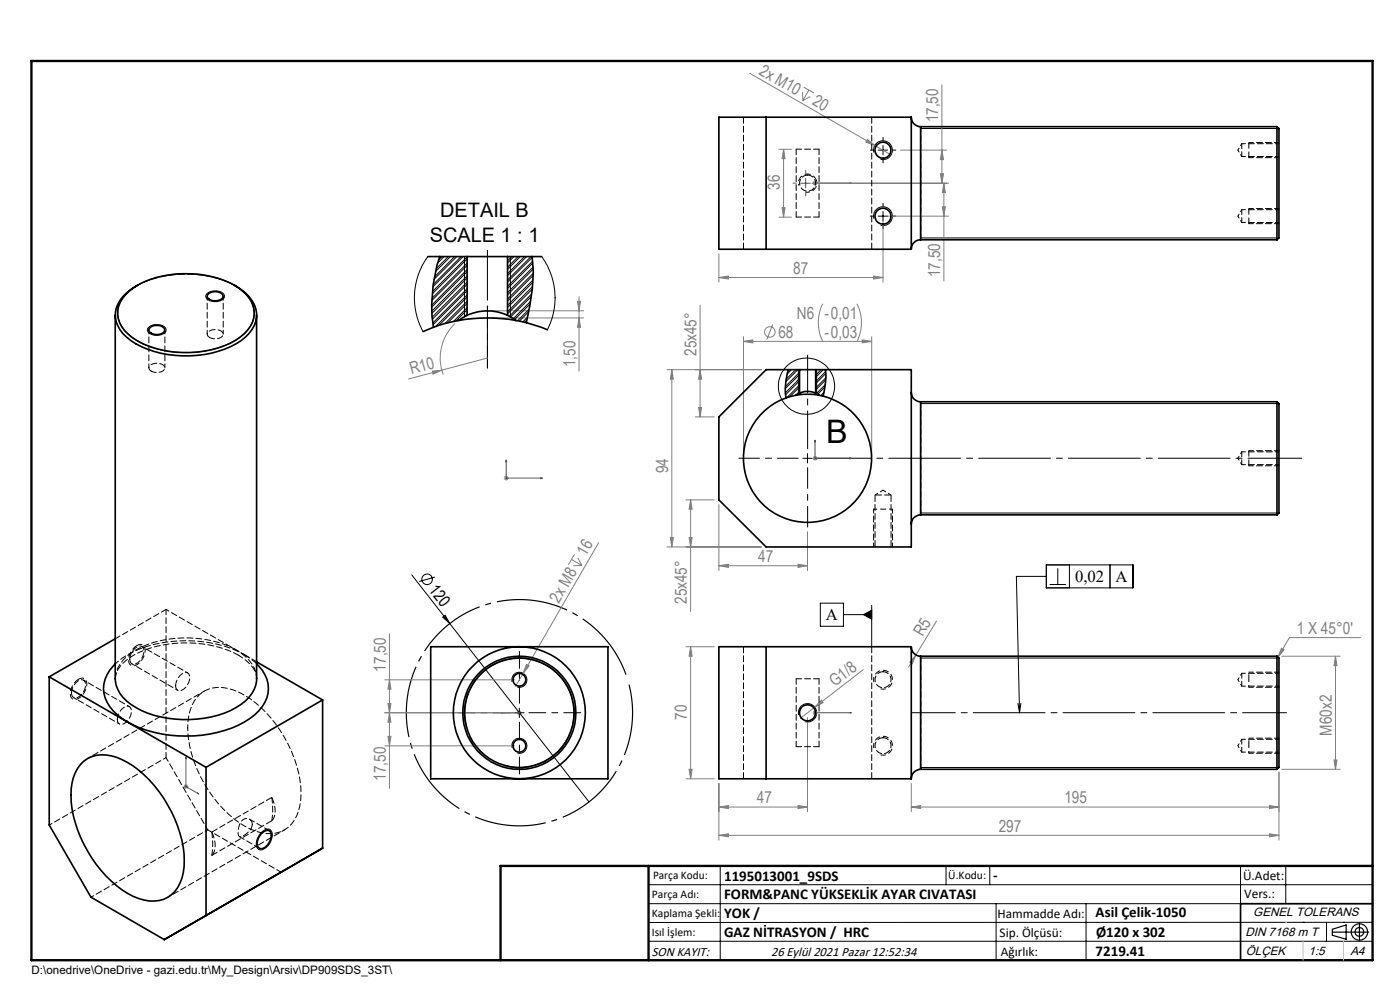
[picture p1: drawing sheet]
<svg xmlns="http://www.w3.org/2000/svg" width="297mm" height="210mm" viewBox="0 0 297 210" stroke-linecap="round" stroke-linejoin="round" font-family="sans-serif">
<g fill="none" stroke="#000" stroke-width=".21">
<path d="M185.4 32.4a2 2 0 0 1 1.7-2.5 2 2 0 0 1 2.2 2.1 2 2 0 0 1-2.5 1.8M186.3 31.8h2M187.3 30.9v2M195.3 27.3h76M98.5 54.4v12.8M108.3 54.4v12.8M185.4 46.4a2 2 0 0 1 1.7-2.5 2 2 0 0 1 2.2 2.1 2 2 0 0 1-2.5 1.8M186.3 45.9h2M187.3 44.9v2M195.3 50.5h76M26.8 62.3a18.4 18.4 0 0 1 12.9-4.2 17.5 17.5 0 0 1 12.5 4.4 5.5 5.5 0 0 1-.6 8.4 19.3 19.3 0 0 1-13.1 3.9 18.4 18.4 0 0 1-11.4-4 5.5 5.5 0 0 1-.3-8.5zM31.5 69.5a2.79 2.79 0 0 1 3.6 .1 .99 .99 0 0 1-.9 1.4 2.69 2.69 0 0 1-2.8-.6l-.1-.7z"/>
<path d="M43.9 62.3a2.79 2.79 0 0 1 3.6 .1 .98 .98 0 0 1-.9 1.4 2.69 2.69 0 0 1-2.8-.6l-.2-.3zM169.4 78.4v5.1M173.2 78.4v5.1M170.3 97.2h2M171.3 96.2v2M195.3 85.6h76M195.3 108.8h76M222 119.8h18.3v4.9h-18.3zM226.9 119.8v4.9M235.5 119.8v4.9M87.3 121.9l8.1 10.4M92.3 122.4l-3.4 1"/>
<path d="M93.9 130.9l.5-.4 1 1.8zM95.4 132.3l29.6 37.8M174 127.9h4.9v4.9h-4.9zM178.9 130.4h6M183.2 130.4l1.7-1v2zM184.9 128.4v8.8M195.3 139.6h76M222 122.3h-6.4l.7 28.9M222.7 124h3.4M224.4 120.5v3.5M99 154.2a11.6 11.6 0 0 1 10.2-14.5 11.6 11.6 0 0 1 12.5 12.5 11.6 11.6 0 0 1-14.5 10.2M108.6 158.6a1.59 1.59 0 0 1 1.4-2 1.59 1.59 0 0 1 1.7 1.7 1.59 1.59 0 0 1-2 1.4"/>
<path d="M108.6 144.6a1.6 1.6 0 0 1 1.4-2 1.6 1.6 0 0 1 1.8 1.8 1.6 1.6 0 0 1-2.1 1.4M109.2 151.2h2M110.2 150.2v2M169.4 151.7a1.94 1.94 0 0 1 1.7-2.4 1.94 1.94 0 0 1 2.1 2.1 1.94 1.94 0 0 1-2.4 1.7M215.9 149.2l.4 2M216.6 149.2l-.3 2M55.6 176.4a1.25 1.25 0 0 1 1.9-.2 3.1 3.1 0 0 1-2.3 4.1 1.02 1.02 0 0 1-.8-1.2 3.6 3.6 0 0 1 1.2-2.7zM195.3 162.8h76M137.6 187.7h153.6M137.6 191.7h153.6M137.6 199.7h153.6M152.8 183.7v20"/>
<path d="M200.7 183.7v4M210 183.7v4M211.3 191.7v12M230.4 191.7v12M263.2 183.7v20M272.8 183.7v8M276.4 195.6h.1M281.4 195.6v4.1M285 195.6h.1M291.2 195.6l-153.6 .1"/>
<circle cx="171.1" cy="81.9" r="6"/>
<circle cx="90.6" cy="122.9" r="1.12"/>
</g>
<g fill="none" stroke="#808080" stroke-width=".21">
<path d="M159.1 15.5l26.5 15.4M170.3 19.5v1.8M170.5 18.5l2.2 1.2M171.6 19.1l-1.3 2.2M199.8 18v20.9M165.2 31.7h2.7M166.2 31.7v14.4M166.2 31.7l.3 1.9h-.6zM171.9 20.5l-1.6 .8M172.3 38.9h28.9M172.5 38.5l.8 .7M172.9 38.4v1"/>
<path d="M173.3 38.5l-.8 .7M184 29.6l1.6 1.3-1.9-.7zM185.6 30.9l3.5 2M191 31.8h9.8M199.5 36.9h.7l-.4 2zM199.8 31.8l.4 2.1h-.7zM200.2 38.9v20.7M200.2 38.9l.4 1.9h-.7zM152.5 58.9l2-.3v.6zM152.5 53.9v6M152.5 58.9h34.8M165.2 46.1h2.7"/>
<path d="M165.9 44.1h.6l-.3 2zM185.3 58.6l2 .3-2 .3zM187.3 46.9v13M188.3 45.9h12.9M199.9 43.9h.7l-.4 2zM91.7 78.7l2-.2-1.8 .9zM93.7 78.5l-7 1.9M96.6 68.6a10.1 10.1 0 0 0-2.5 10.9M103.4 75.9l-9.7 2.6M104.4 65.9h19.4M104.4 67.4h19.4M122.5 63.9h.7l-.4 2z"/>
<path d="M122.8 62.9v15.8M122.8 67.4l.4 2h-.7zM141.5 78.4h20M142.5 78.4v37.6M142.5 78.4l.3 2h-.6zM148.5 64.7v23.7M148.5 78.4l.3 2h-.6zM157.7 72.4l2-.3v.6zM157.7 71.4v24.8M157.7 72.4h27.2M163.9 68.8l-1.2 3.2M174.6 64.4a8.8 8.8 0 0 0 0 8"/>
<path d="M181.8 64.4a8.8 8.8 0 0 1 0 8M182.9 72.1l2 .3-2 .3zM184.9 71.4v24.8M147.5 88.4h4M148.2 86.4h.6l-.3 2zM172.4 97.2h1M172.5 96.9l.8 .7M172.9 96.7v1M173.3 96.9l-.8 .7M106.9 101.4h1M107 101.1l.7 .7M107.4 100.9v1"/>
<path d="M107.7 101.1l-.7 .7M121.2 118.7l2.2 1.2M121.9 117.6l-1.3 2.2M122.6 118.3l.8 1.6M123.4 119.9l-1.8 .1M127 115.1l-16 27.7M141.5 116h20M142.2 114h.6l-.3 2zM145.5 106h6M146.2 114h.6l-.3 2zM146.5 106v23.7M146.5 106l.3 2h-.6z"/>
<path d="M152.5 107v14M169.3 119.7l2 .3-2 .4zM171.3 112.8v8.2M82.6 134.4v32.8M145.5 137.2h6M146.5 137.2l.3 2h-.6zM146.5 137.2v28M152.5 120l2-.3v.7zM152.5 120h18.8M194.3 138.9l-.8 1.9-.5-.3zM194.3 138.9l-1.5 2.6M198.7 131.7l-4.4 7.2"/>
<path d="M271.9 137.5l.5 .3-1.3 1.6zM271.9 139.2h12.4M283.3 139.2l.3 2h-.6zM283.3 139.2v24M288.6 135.2h-15.1l-2.4 4.2M81.6 151.2h27.6M81.6 144.2h27.6M81.6 158.2h27.6M82.3 149.2h.6l-.3 2zM82.3 156.2h.6l-.3 2zM82.6 144.2l.3 2h-.6zM82.6 151.2l.3 2h-.6z"/>
<path d="M109.7 151.2h1M109.8 150.8l.7 .7M110.2 150.7v1M110.5 150.8l-.7 .7M111 142.8l-1.6 2.8M111.7 140.9l.6 .3-1.3 1.6zM171.3 152.2v20M172.4 151.2h1M172.5 150.8l.8 .7M172.9 150l-3.1 2.4M172.9 150.7v1M173.3 150.8l-.8 .7"/>
<path d="M174.2 148.5l.4 .5-1.7 1zM183.1 142.1l-10.2 7.9M38.9 166.9h1M39.1 166.5l.7 .7M39.4 166.4v.9M39.8 166.5l-.7 .7M145.5 165.2h6M146.2 163.2h.6l-.3 2zM152.5 177.2l2-.3v.6zM152.5 171.2l2-.3v.6zM152.5 166.2v12M152.5 177.2h118.8"/>
<path d="M152.5 171.2h18.8M169.3 170.9l2 .3-2 .3zM193.3 171.2l2-.3v.6zM193.3 171.2h78M193.3 166.2v6M269.3 176.9l2 .3-2 .3zM269.3 170.9l2 .3-2 .3zM271.3 163.8v14.4M271.9 163.2h12.4M283 161.2h.6l-.3 2z"/>
<circle cx="163.3" cy="70.4" r="1.12"/>
</g>
<g fill="none" stroke="#000" stroke-width=".25">
<path d="M195.3 26.9v24M195.3 85.2v24M195.3 139.2v24M282.6 197.7h7.8M282.6 197.1l3-.9v3l-3-.8zM288.4 195.8v3.8M106.2 203.7h185"/>
<circle cx="288.4" cy="197.7" r="1.74"/>
<circle cx="288.4" cy="197.7" r=".93"/>
</g>
<path d="M29 136.9a3.4 3.4 0 0 0-1.5 4 1.25 1.25 0 0 0 2-.2 3.3 3.3 0 0 0 1.1-3.6 1.09 1.09 0 0 0-1.6-.2M16.7 144.1a3.4 3.4 0 0 0-1.6 3.9 1.25 1.25 0 0 0 2-.2 3.3 3.3 0 0 0 1.1-3.6 1.09 1.09 0 0 0-1.5-.1" fill="none" stroke="#000" stroke-width=".21" stroke-dasharray="1.3 .6" stroke-dashoffset=".1" stroke-linecap="butt"/>
<path d="M186.8 146.1a2 2 0 0 0 2.5-1.7 2 2 0 0 0-2.1-2.2 2 2 0 0 0-1.8 2.5M186.8 160.1a2 2 0 0 0 2.5-1.7 2 2 0 0 0-2.1-2.2 2 2 0 0 0-1.8 2.5" fill="none" stroke="#000" stroke-width=".21" stroke-dasharray="1.3 .6" stroke-dashoffset=".2" stroke-linecap="butt"/>
<path d="M185.4 108h3.9M264.9 157.7v-1.1M264.9 143.7v-1.1" fill="none" stroke="#000" stroke-width=".21" stroke-dasharray="1.3 .6" stroke-dashoffset=".6" stroke-linecap="butt"/>
<path d="M264.9 159.8v-1.6M264.9 145.8v-1.6" fill="none" stroke="#000" stroke-width=".21" stroke-dasharray="1.3 .6" stroke-dashoffset=".8" stroke-linecap="butt"/>
<path d="M264.9 33.4v-3.2M264.9 47.4v-3.2M264.9 98.7v-3.1" fill="none" stroke="#000" stroke-width=".21" stroke-dasharray="1.3 .6" stroke-linecap="butt"/>
<path d="M173 39.8a1.95 1.95 0 0 0 0-1.9" fill="none" stroke="#000" stroke-width=".21" stroke-dasharray="1.3 .6" stroke-dashoffset="1" stroke-linecap="butt"/>
<path d="M169.6 37.9l-.2 .7 .1 .7" fill="none" stroke="#000" stroke-width=".21" stroke-dasharray="1.3 .6" stroke-dashoffset=".7" stroke-linecap="butt"/>
<path d="M173 37.9a1.95 1.95 0 0 0-3.4 0" fill="none" stroke="#000" stroke-width=".21" stroke-dasharray="1.3 .6" stroke-dashoffset=".5" stroke-linecap="butt"/>
<path d="M170.8 40.7a1.95 1.95 0 0 0 2.2-.9" fill="none" stroke="#000" stroke-width=".21" stroke-dasharray="1.3 .6" stroke-dashoffset=".3" stroke-linecap="butt"/>
<path d="M133.1 144.2a24 24 0 0 0-40.1-9.7 24 24 0 0 0 10.9 39.8 24 24 0 0 0 29.6-28.8l-.4-1.3" fill="none" stroke="#000" stroke-width=".25" stroke-dasharray="15.2 1.3 1.3 1.3" stroke-dashoffset="-1.1" stroke-linecap="butt"/>
<g fill="none" stroke="#00f" stroke-width=".21">
<path d="M172.8 38.9h.2zM172.9 38.9h.1M172.9 38.9h7.7M180.6 38.9h-.4h.4M107.4 97.6l.1 .4h-.2zM107.4 97.6v3.8h7.7M172.9 93.4l.1 .4h-.2zM172.9 93.4v3.8h7.7M180.2 97.1l.4 .1-.4 .1zM114.7 101.3l.4 .1-.4 .1zM106.3 151.2h3.9M106.3 151.2h.4h-.4"/>
<path d="M110.1 151.2h.2zM110.2 151.2h.1M172.8 151.2h.2zM172.9 151.2h7.7M172.9 151.2h.1M180.6 151.2h-.4h.4M39.4 160.6l.1 .3h-.1zM39.4 160.6v6.3l2.8 1.5M41.9 168.2l.3 .2-.3-.1z"/>
</g>
<path d="M108.2 151.2h-11M110.2 149.2v-11M110.2 153.2v11M112.2 151.2h11" fill="none" stroke="#000" stroke-width=".21" stroke-dasharray="15.2 1.3 1.3 1.3" stroke-dashoffset="11.6"/>
<path d="M264.9 33.4h6.4M271.3 30.2h-6.4M264.9 47.4h6.4M271.3 44.2h-6.4M264.9 98.8h6.4M271.3 95.6h-6.4M264.9 159.8h6.4M264.9 145.8h6.4M271.3 156.6h-6.4M271.3 142.6h-6.4" fill="none" stroke="#000" stroke-width=".21" stroke-dasharray="1.3 .6" stroke-dashoffset=".3"/>
<path d="M264.9 33.4h.1M264.9 47.4h.1M264.9 98.8v-.1M185.3 108h.1M264.9 158.2v-.5M264.9 144.2v-.5" fill="none" stroke="#000" stroke-width=".21" stroke-dasharray="1.3 .6"/>
<path d="M185.3 108v8M189.3 116v-8" fill="none" stroke="#000" stroke-width=".21" stroke-dasharray="1.3 .6" stroke-dashoffset=".4"/>
<path d="M103.4 78.1v-25" fill="none" stroke="#000" stroke-width=".21" stroke-dasharray="15.2 1.3 1.3 1.3" stroke-dashoffset="4.7"/>
<path d="M103.4 78.1v-13.2" fill="none" stroke="#000" stroke-width=".21" stroke-dasharray="15.2 1.3 1.3 1.3" stroke-dashoffset="10.6"/>
<path d="M185.3 31.8h-.7M187.3 29.8v-.7M187.3 33.8v.7M189.3 31.8h.7M185.3 45.8h-.7M187.3 43.8v-.7M187.3 47.8v.7M189.3 45.8h.7" fill="none" stroke="#000" stroke-width=".21" stroke-dasharray="15.2 1.3 1.3 1.3"/>
<path d="M171.3 95.2v-19.9" fill="none" stroke="#000" stroke-width=".21" stroke-dasharray="15.2 1.3 1.3 1.3" stroke-dashoffset="7.2"/>
<path d="M169.3 97.2h-12.6M171.3 99.2v12.6" fill="none" stroke="#000" stroke-width=".21" stroke-dasharray="15.2 1.3 1.3 1.3" stroke-dashoffset="10.8"/>
<path d="M173.3 97.2h102.9" fill="none" stroke="#000" stroke-width=".21" stroke-dasharray="15.2 1.3 1.3 1.3" stroke-dashoffset="3.8"/>
<path d="M168.9 38.8h-.7M170.9 36.8v-.7M172.9 38.8h.7M170.9 40.8v.7" fill="none" stroke="#808000" stroke-width=".21" stroke-dasharray="15.2 1.3 1.3 1.3"/>
<path d="M169.9 38.9h2M170.9 37.8v2.1" fill="none" stroke="#808000" stroke-width=".21"/>
<path d="M272.9 151.2h-79.6" fill="none" stroke="#000" stroke-width=".21" stroke-dasharray="15.2 1.3 1.3 1.3" stroke-dashoffset="5.9"/>
<path d="M291.2 191.7h-28v12" fill="none" stroke="#000" stroke-width=".35"/>
<path d="M6.7 12.9h284.5v190.8h-284.5zM137.6 183.7v20M291.2 183.7h-185v20" fill="none" stroke="#000" stroke-width=".5"/>
<path d="M276.4 199.7v4M285 199.7v4" fill="none" stroke="#c0c0c0" stroke-width=".21"/>
<path d="M272.8 195.6h.1" fill="none" stroke="#c0c0c0" stroke-width=".25"/>
<path d="M93.9 130.9l.5-.4 1 1.8zM183.2 130.4l1.7-1v2z" fill="#000"/>
<g fill="#00f">
<path d="M41.9 168.2l.3 .2-.3-.1zM39.4 160.6l.1 .3h-.1zM172.8 151.2h.2zM180.2 151.2h.4z"/>
<path d="M172.9 93.4l-.1 .4h.2zM180.2 97.1v.2l.4-.1z"/>
<path d="M106.3 151.2h.4zM110.1 151.2h.2z"/>
<path d="M107.4 97.6l-.1 .4h.2zM114.7 101.3v.2l.4-.1z"/>
<path d="M172.8 38.9h.2zM180.2 38.9h.4z"/>
</g>
<g fill="#808080">
<path d="M184 29.6l1.6 1.3-1.9-.7z"/>
<path d="M91.7 78.7l2-.2-1.8 .9z"/>
<path d="M174.2 148.5l.4 .5-1.7 1z"/>
<path d="M111.7 140.9l.6 .3-1.3 1.6z"/>
<path d="M194.3 138.9l-.8 1.9-.5-.3z"/>
<path d="M271.9 137.5l.5 .3-1.3 1.6zM152.5 58.9l2-.3v.6zM185.3 58.6l2 .3-2 .3z"/>
<path d="M157.7 72.4l2-.3v.6zM182.9 72.1l2 .3-2 .3z"/>
<path d="M269.3 176.9l2 .3-2 .3zM152.5 177.2l2-.3v.6zM169.3 170.9l2 .3-2 .3zM152.5 171.2l2-.3v.6z"/>
<path d="M269.3 170.9l2 .3-2 .3zM193.3 171.2l2-.3v.6z"/>
<path d="M165.9 44.1h.6l-.3 2zM166.2 31.7l.3 1.9h-.6z"/>
<path d="M82.6 144.2l.3 2h-.6zM82.3 149.2h.6l-.3 2z"/>
<path d="M146.2 163.2h.6l-.3 2zM146.5 137.2l.3 2h-.6zM283 161.2h.6l-.3 2zM283.3 139.2l.3 2h-.6z"/>
<path d="M122.5 63.9h.7l-.4 2zM122.8 67.4l.4 2h-.7z"/>
<path d="M142.5 78.4l.3 2h-.6zM142.2 114h.6l-.3 2zM148.5 78.4l.3 2h-.6zM148.2 86.4h.6l-.3 2zM146.5 106l.3 2h-.6zM146.2 114h.6l-.3 2zM199.8 31.8l.4 2.1h-.7zM199.5 36.9h.7l-.4 2zM200.2 38.9l.4 1.9h-.7zM199.9 43.9h.7l-.4 2z"/>
<path d="M82.3 156.2h.6l-.3 2zM82.6 151.2l.3 2h-.6z"/>
<path d="M152.5 120l2-.3v.7zM169.3 119.7l2 .3-2 .4z"/>
</g>
<g fill="none" stroke="#000" stroke-width=".35">
<path d="M162.5 24.9v28M193.3 24.9a1.99 1.99 0 0 0 2 2M193.3 24.9v28M193.3 24.9h-40.8v28h40.8M195.3 26.9v24M195.3 26.9h75.6M270.9 26.9v24M270.9 26.9a1.02 1.02 0 0 1 .4 1.2v22.4l-.4 .4M90.8 54.4h8.3M93.3 54.4a31.6 31.6 0 0 0-1.3 15M99.1 54.4h8.6M99.1 54.4v12.5"/>
<path d="M107.7 54.4h7.2M107.7 54.4v12.5M112.9 54.4a38.8 38.8 0 0 1-1.2 14M195.3 50.9a1.99 1.99 0 0 0-2 2M195.3 50.9h75.6M24.4 66.8v77.2a7.3 7.3 0 0 0 4.5 6.1 23.3 23.3 0 0 0 21.2 0 7.3 7.3 0 0 0 4.3-6.1v-77.2M26.7 62.5a15.8 15.8 0 0 1 9.5-4.2 22 22 0 0 1 14 2.5 7.1 7.1 0 0 1 3.7 5.7 6.9 6.9 0 0 1-3.9 5.7 22.5 22.5 0 0 1-20.8 .1 7.5 7.5 0 0 1-4.2-5.6 5.3 5.3 0 0 1 1.7-4.2zM29.2 60.5a8 8 0 0 0-4.7 5.9 6.6 6.6 0 0 0 3.3 5.9 22.7 22.7 0 0 0 23.3 0 6.3 6.3 0 0 0 3.2-6.8 8.6 8.6 0 0 0-4.6-5M31.7 69.6a2.19 2.19 0 0 1 3.2 .2 1.45 1.45 0 0 1-1.9 1.2 1.33 1.33 0 0 1-1.4-1.2zM44.1 62.4a2.19 2.19 0 0 1 3.2 .3 1.45 1.45 0 0 1-1.9 1.1 1.33 1.33 0 0 1-1.4-1.1zM92 69.4l-2.3 .9M97.3 68l-3.4 .7-1.9 .7"/>
<path d="M97.3 68a34.9 34.9 0 0 1 12.1 0M99.1 66.9a10.3 10.3 0 0 1 8.6 0M99.1 66.9l-1.8 1.1M107.7 66.9l1.7 1.1M109.4 68l2.3 .4M111.7 68.4l4.4 1.5M167.3 78.4a12.6 12.6 0 0 0-.5 6M169.6 78.4h3.4M169.6 78.4h-7.1l-10 10v17.6l10 10h30.8v-37.6h-20.3M169.6 78.4v5M173 78.4v5M175.1 78.4a16.5 16.5 0 0 1-.5 5.6"/>
<path d="M168.9 83.8l-2.1 .6M168.9 83.8a14.1 14.1 0 0 1 4.8 0M169.6 83.4a4.3 4.3 0 0 1 3.4 0M169.6 83.4l-.7 .4M173 83.4l.7 .4M173.7 83.8l.9 .2M174.6 84a13.6 13.6 0 0 1 8.2 20.6 13.6 13.6 0 0 1-22.1 1.1 13.6 13.6 0 0 1 6.1-21.3M193.3 83.2a1.99 1.99 0 0 0 2 2M195.3 85.2v24M195.3 85.2h75.6M270.9 85.2v24M270.9 85.2l.4 .4v23.2l-.4 .4"/>
<path d="M195.3 109.2a1.99 1.99 0 0 0-2 2M195.3 109.2h75.6M24.4 135.5l-14 8.1M91.4 137.2h37.6v28h-37.6zM162.5 137.2v28M193.3 137.2a1.99 1.99 0 0 0 2 2M193.3 137.2v28M193.3 137.2h-40.8v28h40.8M195.3 139.2v24M195.3 139.2h75.6M270.9 139.2l.4 .4v22.4a1.02 1.02 0 0 1-.4 1.2M270.9 139.2v24"/>
<path d="M10.4 143.6l33.3 19.2M10.4 143.6v31.4l8.9 15.3 15.6 9M24.4 140.8a6.7 6.7 0 0 0-.4 10 20.8 20.8 0 0 0 13.7 5.3 25.2 25.2 0 0 0 15.3-3.7 7.4 7.4 0 0 0 3.6-8.3 7.9 7.9 0 0 0-2.2-3.3M54.4 140.4l14 8.1M68.4 148.5l-24.7 14.3M68.4 148.5v31.4M17.8 161.5a7.4 7.4 0 0 1 8.1-.4 24.4 24.4 0 0 1 11.2 12.6 19.4 19.4 0 0 1 1.5 12.6 6.5 6.5 0 0 1-9.2 4.3 23 23 0 0 1-11.6-11.5 20 20 0 0 1-2.2-14.1 7.6 7.6 0 0 1 2.2-3.5zM43.7 162.8v31.4M55.4 176.8a1.44 1.44 0 0 1 1.9-.4 2.82 2.82 0 0 1-1.9 3.6 1.06 1.06 0 0 1-.8-1.6zM68.4 179.9l-33.5 19.4M195.3 163.2a1.99 1.99 0 0 0-2 2M195.3 163.2h75.6"/>
<circle cx="187.3" cy="31.9" r="1.71"/>
<circle cx="187.3" cy="45.8" r="1.7"/>
<circle cx="110.2" cy="151.2" r="14"/>
<circle cx="110.2" cy="151.2" r="11.6"/>
<circle cx="110.2" cy="158.2" r="1.35"/>
<circle cx="110.2" cy="144.2" r="1.35"/>
<circle cx="110.2" cy="151.2" r="12"/>
<circle cx="171.3" cy="151.2" r="1.72"/>
</g>
<g fill="none" stroke="#000" stroke-width=".21" stroke-dasharray="1.3 .6" stroke-dashoffset=".1">
<path d="M173.8 31.6v14.4M173.8 31.6h-4.9M168.9 46v-14.4M173.8 46h-4.9M195.3 50.8v-24M28.9 60.7a23.4 23.4 0 0 1 21.2 0M195.3 109.2v-24M24.5 135.5l10.7-6.2M27.5 139.8a3 3 0 0 1 2.2-2.8 1.04 1.04 0 0 1 .8 1.6 2.87 2.87 0 0 1-2.1 2.3 .9 .9 0 0 1-.9-1.1M15.2 147a3 3 0 0 1 2.1-2.8 1.04 1.04 0 0 1 .8 1.6 2.87 2.87 0 0 1-2.1 2.3 .9 .9 0 0 1-.8-1.1M24.5 144a5.6 5.6 0 0 1 3-4.5 24.4 24.4 0 0 1 18.4-2.4 18.6 18.6 0 0 1 4.7 1.9M24.9 152.6a3 3 0 0 1 2.1-2.8 1.04 1.04 0 0 1 .8 1.6 2.87 2.87 0 0 1-2 2.3 .9 .9 0 0 1-.9-1.1"/>
<path d="M37.3 145.5a3 3 0 0 1 2.1-2.9 1.04 1.04 0 0 1 .8 1.6 2.87 2.87 0 0 1-2.1 2.3 .9 .9 0 0 1-.8-1M54.5 140.4l-2.7-1.5M168.9 144h4.9M168.9 158.4h4.9M168.9 144v14.4M173.8 158.4v-14.4M187.3 142.5a1.7 1.7 0 0 1 1.6 2.4 1.7 1.7 0 0 1-2.9 .4 1.7 1.7 0 0 1 .9-2.7l.4-.1M187.3 156.5a1.7 1.7 0 0 1 1.6 2.4 1.7 1.7 0 0 1-2.9 .4 1.7 1.7 0 0 1 .9-2.7l.4-.1M44.9 176.5a16 16 0 0 1 0 4.9M50.8 177.5l4.2 2.4M57.2 176.2l-4.3-2.4M57.7 169.1a16 16 0 0 1 0 5"/>
<path d="M195.3 163.2v-24"/>
</g>
<path d="M263.4 30.5v2.7M263.4 44.5v2.7M32.1 78.7a2.25 2.25 0 0 0 2.9-.5 1.47 1.47 0 0 0-2-1.1 1.29 1.29 0 0 0-1.4 1.1l.5 .5M44.5 71.6a2.25 2.25 0 0 0 2.8-.6 1.47 1.47 0 0 0-1.9-1.1 1.29 1.29 0 0 0-1.4 1.1l.5 .6M263.4 95.8v2.8M35.2 129.3v31.4M50.6 139a6.6 6.6 0 0 1 3.9 5M263.4 142.8v2.7M263.4 156.8v2.7M44.1 176l15.5 9" fill="none" stroke="#000" stroke-width=".21" stroke-dasharray="1.3 .6" stroke-dashoffset=".2"/>
<path d="M157.7 24.8v28M171.3 37.1a1.71 1.71 0 0 1 1.5 2.6 1.71 1.71 0 0 1-2.9 .1 1.71 1.71 0 0 1 1.3-2.7h.1M184.9 52.8v-28M50.1 137.8a23.4 23.4 0 0 0-21.2 0 7.4 7.4 0 0 0-4.4 6.2M51.8 138.9l2.7 1.9M157.7 137.2v28M53.5 174.8a1.26 1.26 0 0 0-.9-1.2 1.26 1.26 0 0 0-1.4 .7 3.3 3.3 0 0 0-.4 3.2 3.2 3.2 0 0 0 2.7-2.7M57.7 169.1l-12.8 7.4M184.9 165.2v-28M44.9 181.4l12.8-7.3" fill="none" stroke="#000" stroke-width=".21" stroke-dasharray="1.3 .6"/>
<path d="M187.3 104l-1.7 1M189 105l-1.7-1M51.8 138.9l-16.6-9.6M39.8 154.4a8.5 8.5 0 0 1 3.5-7.8 8.5 8.5 0 0 1 8.5 .8 26.6 26.6 0 0 1 12.1 20.9 8.5 8.5 0 0 1-3.6 7.7 8.5 8.5 0 0 1-8.5-.8 26.6 26.6 0 0 1-12-20.8M43.3 146.6l-24.7 14.3M35.2 160.7l-24.7 14.3M19.3 190.3l24.8-14.3M35.6 190.3l24.7-14.3" fill="none" stroke="#000" stroke-width=".21" stroke-dasharray="1.3 .6" stroke-dashoffset=".6"/>
<path d="M185.6 105v11M189 105h-3.4M189 116v-11M57.7 174.1a4.5 4.5 0 0 0 0-5M44.9 181.4a4.5 4.5 0 0 0 0-4.9" fill="none" stroke="#000" stroke-width=".21" stroke-dasharray="1.3 .6" stroke-dashoffset="-.1"/>
<path d="M31.6 70v8M35 78v-8M44 62.8v8.1M47.4 70.9v-8.1M24.5 140.8a21.2 21.2 0 0 1 13.3-4.8 26.4 26.4 0 0 1 14 2.9M44.1 176l-8.9-15.3" fill="none" stroke="#000" stroke-width=".21" stroke-dasharray="1.3 .6" stroke-dashoffset=".4"/>
<path d="M15.6 148l9.7 5.6M27.4 149.9l-9.7-5.6M28 140.8l9.7 5.6M39.8 142.7l-9.7-5.6" fill="none" stroke="#000" stroke-width=".21" stroke-dasharray="1.3 .6" stroke-dashoffset=".7"/>
<path d="M263.4 33.2h7.9M271.3 30.5h-7.9M263.4 47.2h7.9M271.3 44.5h-7.9M263.4 98.6h7.9M271.3 95.8h-7.9M54.5 144a7.4 7.4 0 0 0-4.4-6.2M263.4 145.5h7.9M263.4 159.5h7.9M271.3 142.8h-7.9M271.3 156.8h-7.9" fill="none" stroke="#000" stroke-width=".21" stroke-dasharray="1.3 .6" stroke-dashoffset=".5"/>
<path d="M262.6 31.8l.8 1.4M263.4 30.5l-.8 1.3M262.6 45.8l.8 1.4M263.4 44.5l-.8 1.3M262.6 97.2l.8 1.4M263.4 95.8l-.8 1.4M262.6 144.2l.8 1.3M262.6 158.2l.8 1.3M263.4 142.8l-.8 1.4M263.4 156.8l-.8 1.4" fill="none" stroke="#000" stroke-width=".21" stroke-dasharray="1.3 .6" stroke-dashoffset=".8"/>
<g fill="none" stroke="#000" stroke-width=".21">
<path d="M90.8 54.4l-1.1 1.6-.9 2.1-.6 2.1-.3 1.8v2.3l.3 1.8 .5 1.9 1 2.3M93.8 54.4l-.8 .8M94.2 54.4l-1.4 1.4M95.1 54.4l-2.6 2.6M95.6 54.4l-3.2 3.2M96.4 54.4l-4.3 4.4M96.9 54.4l-4.9 4.9M97.8 54.4l-5.9 6M98.2 54.4l-6.4 6.4M99.1 54.5l-7.4 7.4M99.1 55.8l-7.5 7.5M99.1 57.2l-7.5 7.5"/>
<path d="M99.1 58.5l-7.5 7.5M99.1 59.9l-7.4 7.4M99.1 54.9l-7.4 7.5M99.1 56.3l-7.5 7.5M99.1 57.6l-7.5 7.5M99.1 59l-7.5 7.5M107.7 54.4v.1M108.6 54.4l-.9 .9M109 54.4l-1.3 1.4M109.9 54.4l-2.2 2.3M110.4 54.4l-2.7 2.7M111.3 54.4l-3.6 3.7"/>
<path d="M111.7 54.4l-4 4.1M112.6 54.4l-4.9 5M112.9 54.6l-5.2 5.2M113 55.4l-5.3 5.3M113.1 55.8l-5.4 5.4M113.1 59.9l-5.4 5.3M113.1 59.4l-5.4 5.4M113.1 56.6l-5.4 5.5M113.1 58l-5.4 5.4M113.1 57.1l-5.4 5.4M113.1 58.4l-5.4 5.5M114.9 54.4l1.1 1.7 .8 1.7 .5 1.8 .4 2 .1 2-.3 2.5-.6 2.2-.8 1.6"/>
<path d="M99.1 63.9l-4.7 4.7M99.1 63l-6 6M99.1 64.4l-4.1 4.1M99.1 65.7l-2.4 2.4M99.1 61.2l-7.3 7.3M99.1 62.6l-6.7 6.6M99.1 65.3l-2.9 2.9M99.1 66.6l-.6 .6M99.1 60.3l-7.4 7.4M99.1 61.7l-7.2 7.2M111.8 67.8l-.5 .6M111.9 67.3l-1 1"/>
<path d="M112.1 66.1l-1.9 2M112.3 65.6l-2.5 2.4M112.5 64.5l-3.3 3.3M112.5 64l-3.6 3.6M112.7 62.9l-4.4 4.3M112.8 62.4l-4.7 4.7M112.9 61.3l-5.2 5.3M113 60.8l-5.3 5.3M167.5 78.4l-.3 .3M167.9 78.4l-.9 1M168.8 78.4l-2 2.1M169.3 78.4l-2.6 2.6"/>
<path d="M169.6 79l-3 3M169.6 79.4l-3 3M173.3 78.4l-.3 .3M174.2 78.4l-1.2 1.2M174.7 78.4l-1.7 1.6M175.2 78.8l-2.2 2.2M175.2 79.2l-2.2 2.2M169.6 80.3l-3 3M169.6 81.7l-2.7 2.6M169.6 83l-.8 .8M169.6 80.8l-2.9 2.9M169.6 82.1l-2 2"/>
<path d="M174.7 83.8l-.2 .2M174.8 83.2l-.7 .7M175 82.1l-1.5 1.5M175.1 81.6l-1.9 1.9M175.2 80.6l-2.2 2.2M175.2 80.1l-2.2 2.2"/>
</g>
<text font-size="6.9" x="175.3" y="93.9">B</text>
<g font-size="4.2">
<text x="93.4" y="46.1">DETAIL B</text>
<text x="91.2" y="51.3">SCALE 1 : 1</text>
</g>
<g font-size="3.5" fill="#808080">
<text x="160.8" y="15.6" transform="rotate(30 160.8 15.6)">2x M10</text>
<text x="172.1" y="22.2" transform="rotate(30 172.1 22.2)">20</text>
<text x="199.1" y="26" transform="rotate(-90 199.1 26)">17,50</text>
<text x="165.5" y="40.3" transform="rotate(-90 165.5 40.3)">36</text>
<text x="168.3" y="58.1">87</text>
<text x="199.5" y="58.8" transform="rotate(-90 199.5 58.8)">17,50</text>
<text x="165.1" y="71.6">68</text>
<text x="169.1" y="67.6">N6 -0,01</text>
<text x="174.9" y="71.6">-0,03</text>
<text x="122.1" y="77.9" transform="rotate(-90 122.1 77.9)">1,50</text>
<text x="147.7" y="75.5" transform="rotate(-90 147.7 75.5)">25x45°</text>
<text x="87.3" y="79.4" transform="rotate(-15 87.3 79.4)">R10</text>
<text x="141.7" y="100.4" transform="rotate(-90 141.7 100.4)">94</text>
<text x="124.3" y="118.2" transform="rotate(-60 124.3 118.2)">16</text>
<text x="160.9" y="119.2">47</text>
<text x="118.6" y="128.1" transform="rotate(-60 118.6 128.1)">2x M8</text>
<text x="145.7" y="128.1" transform="rotate(-90 145.7 128.1)">25x45°</text>
<text x="195.8" y="135.2" transform="rotate(-60 195.8 135.2)">R5</text>
<text x="275.1" y="134.4">1 X 45°0'</text>
<text x="81.9" y="142.5" transform="rotate(-90 81.9 142.5)">17,50</text>
<text x="177.1" y="145.8" transform="rotate(-38 177.1 145.8)">G1/8</text>
<text x="145.7" y="152.7" transform="rotate(-90 145.7 152.7)">70</text>
<text x="282.5" y="156" transform="rotate(-90 282.5 156)">M60x2</text>
<text x="81.9" y="165.7" transform="rotate(-90 81.9 165.7)">17,50</text>
<text x="160.6" y="170.4">47</text>
<text x="225.8" y="170.4">195</text>
<text x="211.9" y="176.4">297</text>
</g>
<g font-size="3.5">
<text x="90.8" y="125.1" transform="rotate(52 90.8 125.1)">120</text>
<text x="228.1" y="123.4">0,02</text>
<text x="236.7" y="123.4">A</text>
<text x="175.2" y="131.5">A</text>
</g>
<g font-size="3.2">
<text x="153.6" y="186.8">1195013001_9SDS</text>
<text x="153.6" y="190.8">FORM&amp;PANC YÜKSEKLİK AYAR CIVATASI</text>
<text x="210.7" y="186.6">-</text>
<text x="153.6" y="194.8">YOK /</text>
<text x="232.4" y="194.5">Asil Çelik-1050</text>
<text x="153.6" y="198.8">GAZ NİTRASYON / HRC</text>
<text x="232.4" y="202.8">7219.41</text>
<text x="232.5" y="198.8">Ø120 x 302</text>
</g>
<g font-size="2.8">
<text x="263.7" y="186.7">Ü.Adet:</text>
<text x="263.9" y="190.5">Vers.:</text>
<text x="211.6" y="194.8">Hammadde Adı:</text>
<text x="138.3" y="202.8">SON KAYIT:</text>
<text x="163.6" y="202.8">26 Eylül 2021 Pazar 12:52:34</text>
<text x="212.1" y="198.7">Sip. Ölçüsü:</text>
<text x="212.3" y="202.7">Ağırlık:</text>
</g>
<g font-size="2.6">
<text x="265.9" y="194.4">GENEL TOLERANS</text>
<text x="264.2" y="198.5">DIN 7168 m T</text>
<text x="264.3" y="202.6">ÖLÇEK</text>
<text x="277.6" y="202.6">1:5</text>
<text x="286.5" y="202.6">A4</text>
</g>
<g font-size="2.5">
<text x="138.3" y="190.5">Parça Adı:</text>
<text x="138.5" y="186.5">Parça Kodu:</text>
<text x="201.2" y="186.5">Ü.Kodu:</text>
<text x="138.3" y="194.5">Kaplama Şekli:</text>
<text x="138.3" y="198.6">Isıl İşlem:</text>
<text x="6.7" y="206.7">D:\onedrive\OneDrive - gazi.edu.tr\My_Design\Arsiv\DP909SDS_3ST\</text>
</g>
</svg>
